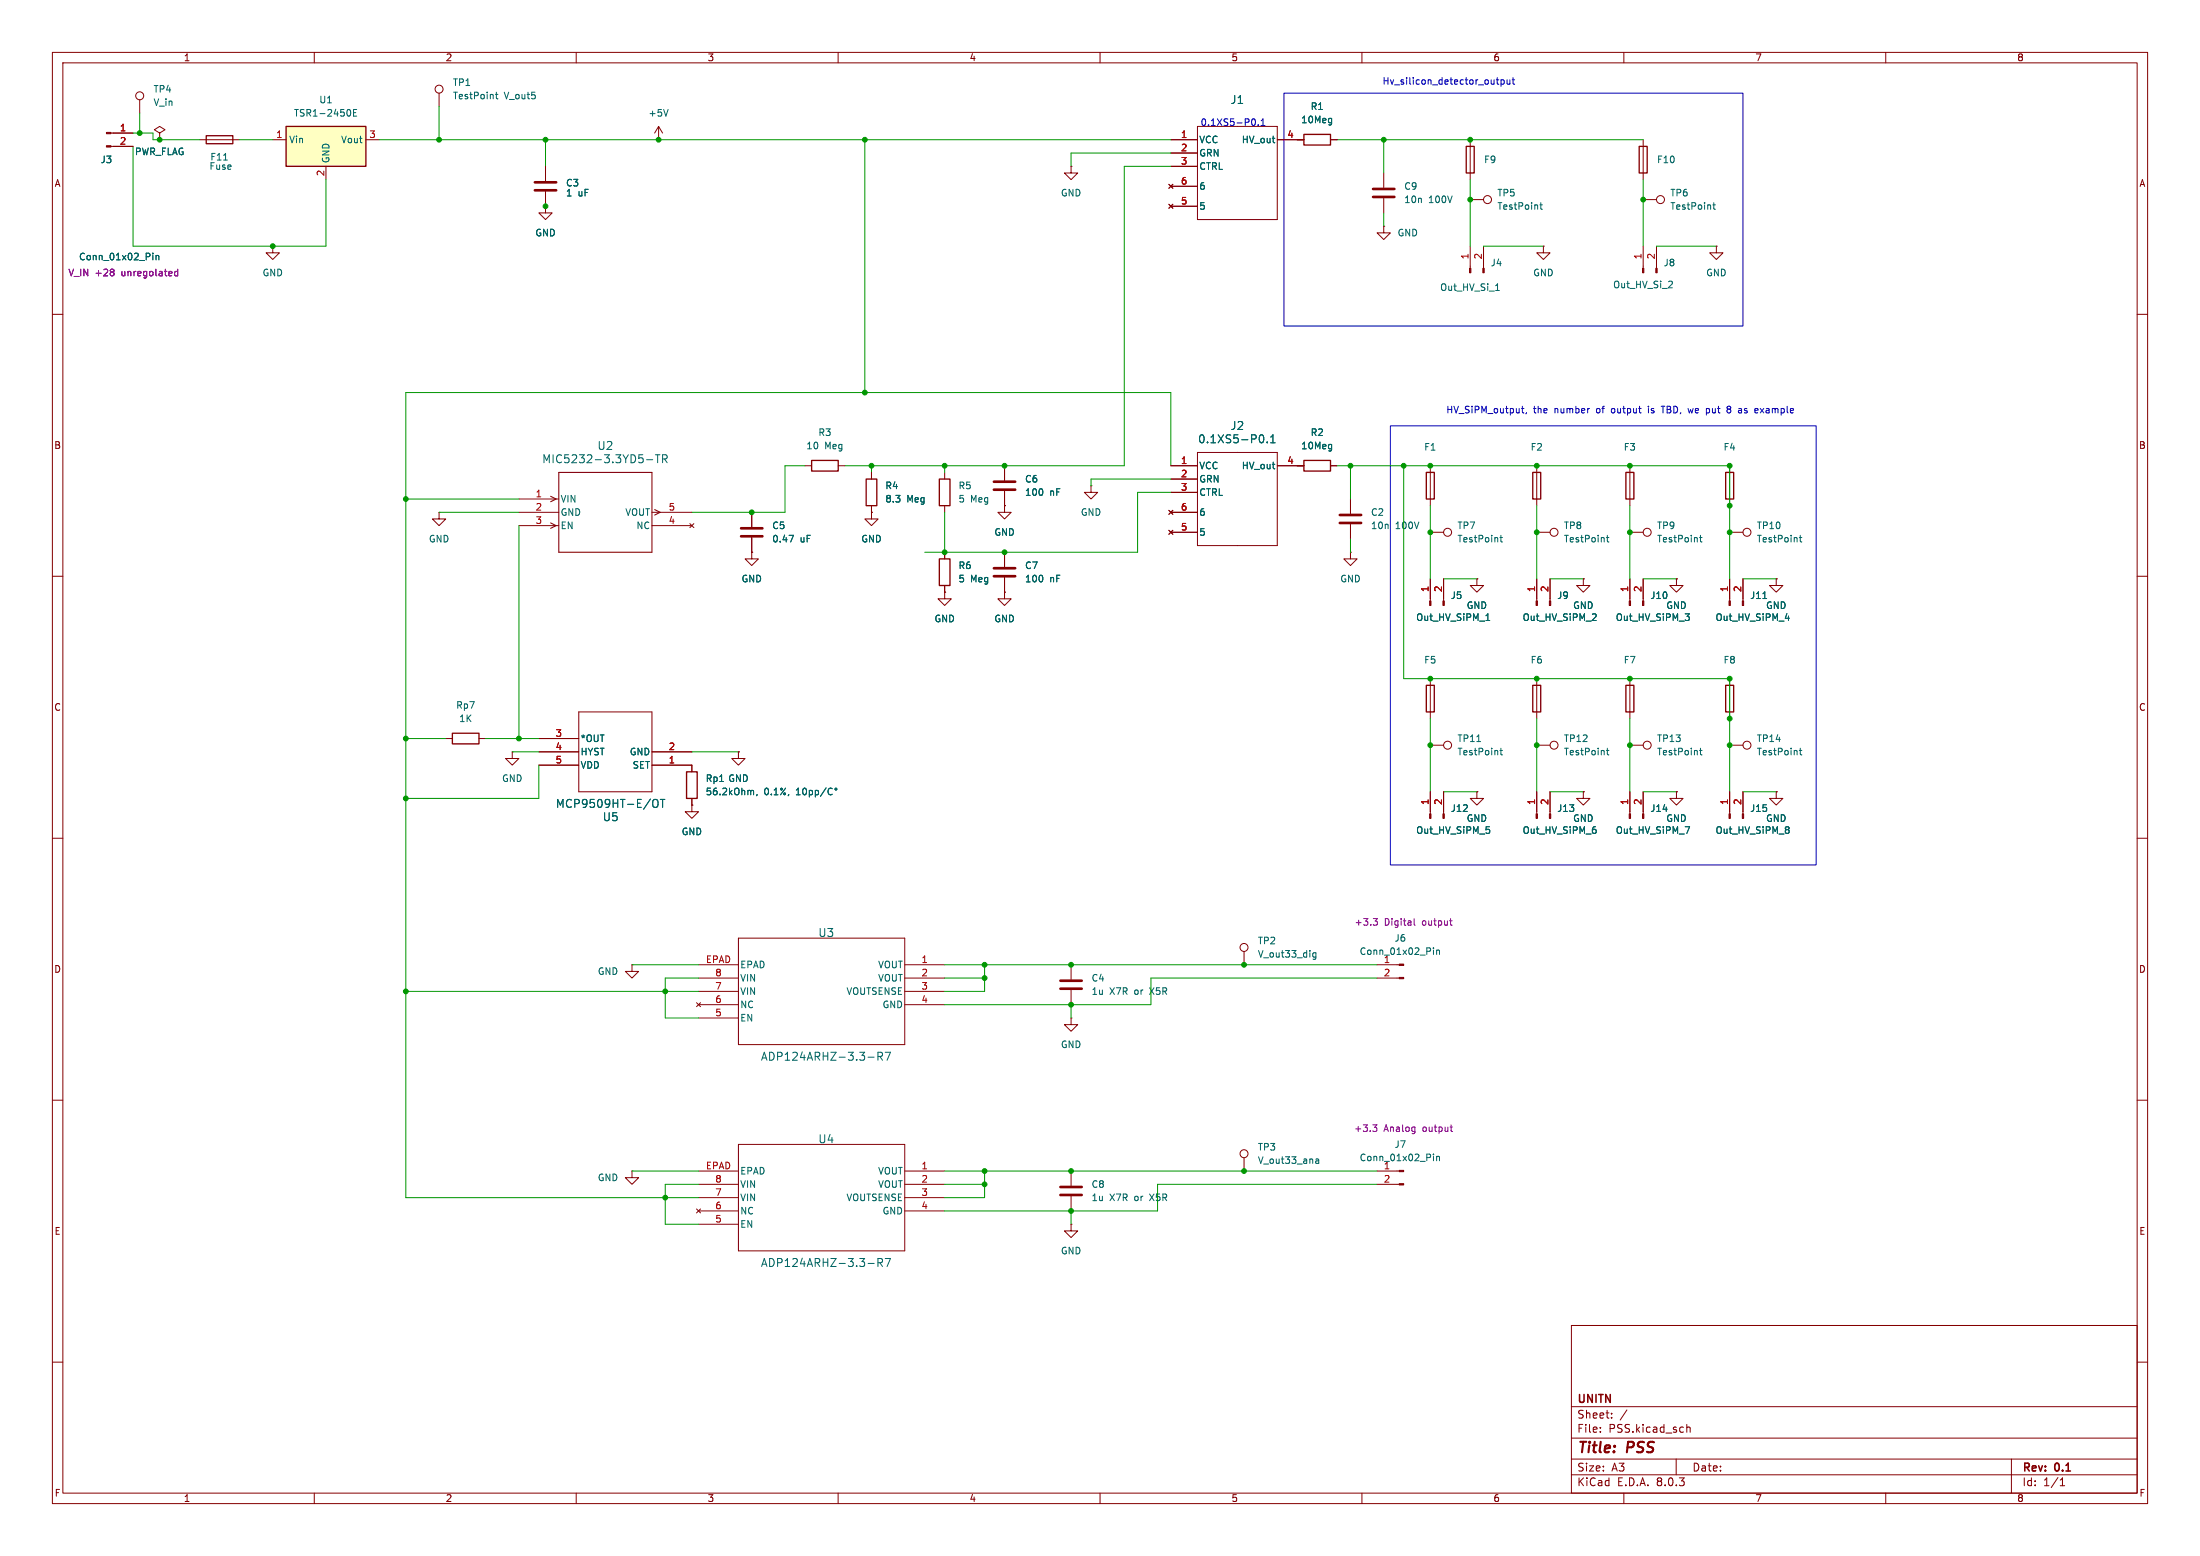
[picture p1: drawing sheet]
<svg xmlns="http://www.w3.org/2000/svg" width="420mm" height="297mm" viewBox="0 0 420 297" stroke-linecap="round" stroke-linejoin="round" font-family="sans-serif">
<g fill="none" stroke="#840000" stroke-width=".19">
<path d="M10 10h400v277h-400zM12 12h396v273h-396zM26.7 19.1v2.5M60 10v2M110 10v2M160 10v2M210 10v2M260 10v2M310 10v2M360 10v2M21.2 27.9h4.2M21.2 25.4h4.2"/>
<path d="M30.5 25.4l1-.6-1-.7-1 .7 1 .6v1.3M30.5 26.7h.1M38.1 26.7h7.6M104.1 39.4v1.2h1.3l-1.3 1.3-1.2-1.3h1.2M104.1 39.4h.1M104.1 31.8v2.7M104.1 36.6v2.8M125.7 26.7h.1M125.7 24.1l-.7 1.3M125.7 24.1v2.6M125.7 24.1l.8 1.3M204.5 31.8v1.2h1.2l-1.2 1.3-1.3-1.3h1.3"/>
<path d="M204.5 31.8h.1M223.1 39l.8 .8M223.1 35.2l.8 .7M223.5 26.7h5.1M223.5 29.2h5.1M223.5 31.8h5.1M223.5 39.4h5.1M223.5 35.6h5.1M223.9 39l-.8 .8M223.9 35.2l-.8 .7M228.6 24.1h15.2v17.8h-15.2zM243.8 26.7h5.1"/>
<path d="M254 26.7h1.3M264.2 33v2.8M264.2 37.8v2.8M280.7 38.1h2.5M313.7 26.7v7.6M313.7 38.1h2.5M10 60h2M52.1 47v1.3h1.2l-1.2 1.2-1.3-1.2h1.3M52.1 47h.1M264.2 43.2v1.3h1.2l-1.2 1.2-1.3-1.2h1.3M264.2 43.2h.1M280.7 47v4.2"/>
<path d="M283.2 47v4.2M294.6 47v1.3h1.3l-1.3 1.2-1.2-1.2h1.2M294.6 47h.1M313.7 47v4.2M316.2 47v4.2M327.7 47v1.3h1.2l-1.2 1.2-1.3-1.2h1.3M327.7 47h.1M408 60h2M83.8 97.8v1.3h1.3l-1.3 1.2-1.3-1.2h1.3M83.8 97.8h.1M99.1 95.3h7.6M99.1 97.8h7.6"/>
<path d="M124.5 97.8h7.6M131.7 99.9l.8 .8M132.5 99.9l-.8 .8M143.5 97.8v2.8M153.7 88.9h1.2M160 88.9h1.3M166.4 97.8v1.3h1.2l-1.2 1.2-1.3-1.2h1.3M166.4 97.8h.1M166.4 90.2v1.2M166.4 96.5v1.3M180.3 90.2v1.2M180.3 96.5v1.3"/>
<path d="M273 88.9v7.6M293.4 88.9v7.6M311.1 88.9v7.6M330.2 88.9v7.6M10 110h2M99.1 100.3h7.6M124.5 100.3h7.6M143.5 105.4v1.3h1.3l-1.3 1.3-1.3-1.3h1.3M143.5 105.4h.1M143.5 102.6v2.8M180.3 113v1.3h1.3l-1.3 1.3-1.2-1.3h1.2M180.3 113h.1"/>
<path d="M180.3 105.4v1.3M180.3 111.8v1.2M257.8 105.4v1.3h1.3l-1.3 1.3-1.3-1.3h1.3M257.8 105.4h.1M273 110.5v4.2M273 101.6h2.6M275.6 110.5v4.2M281.9 110.5v1.3h1.3l-1.3 1.2-1.2-1.2h1.2M281.9 110.5h.1M293.4 110.5v4.2M293.4 101.6h2.5M295.9 110.5v4.2"/>
<path d="M302.3 110.5v1.3h1.2l-1.2 1.2-1.3-1.2h1.3M302.3 110.5h.1M311.1 110.5v4.2M311.1 101.6h2.6M313.7 110.5v4.2M320 110.5v1.3h1.3l-1.3 1.2-1.2-1.2h1.2M320 110.5h.1M330.2 110.5v4.2M330.2 101.6h2.5M332.7 110.5v4.2M339.1 110.5v1.3h1.3l-1.3 1.2-1.3-1.2h1.3M339.1 110.5h.1"/>
<path d="M408 110h2M110.5 135.9h14v15.2h-14zM273 129.5v7.7M293.4 129.5v7.7M311.1 129.5v7.7M330.2 129.5v7.7M10 160h2M85.1 141h1.3M91.4 141h1.3M102.9 141h7.6M102.9 146.1h7.6M102.9 143.5h7.6"/>
<path d="M124.5 146.1h7.6v1.2M124.5 143.5h7.6M132.1 153.7v1.2h1.2l-1.2 1.3-1.3-1.3h1.3M132.1 153.7h.1M132.1 152.4v1.3M141 143.5v1.3h1.2l-1.2 1.3-1.3-1.3h1.3M141 143.5h.1M273 142.2h2.6M273 151.1v4.2M275.6 151.1v4.2M281.9 151.1v1.3h1.3l-1.3 1.3-1.2-1.3h1.2M281.9 151.1h.1"/>
<path d="M293.4 142.2h2.5M293.4 151.1v4.2M295.9 151.1v4.2M302.3 151.1v1.3h1.2l-1.2 1.3-1.3-1.3h1.3M302.3 151.1h.1M311.1 142.2h2.6M311.1 151.1v4.2M313.7 151.1v4.2M320 151.1v1.3h1.3l-1.3 1.3-1.2-1.3h1.2M320 151.1h.1M330.2 142.2h2.5M330.2 151.1v4.2"/>
<path d="M332.7 151.1v4.2M339.1 151.1v1.3h1.3l-1.3 1.3-1.3-1.3h1.3M339.1 151.1h.1M408 160h2M141 179.1h31.7v20.3h-31.7zM133 191.4l.7 .8M133.3 184.2h7.7M133.3 186.7h7.7M133.3 189.2h7.7M133.3 191.8h7.7M133.3 194.3h7.7M133.7 191.4l-.7 .8"/>
<path d="M172.7 184.2h7.6M172.7 186.7h7.6M172.7 189.2h7.6M172.7 191.8h7.6M204.5 194.3v1.3h1.2l-1.2 1.3-1.3-1.3h1.3M204.5 194.3h.1M204.5 184.2v2.7M204.5 189v2.8M237.5 181.6v2.6M10 210h2M408 210h2M120.6 223.5v1.3h1.3l-1.3 1.3-1.2-1.3h1.2"/>
<path d="M120.6 223.5h.1M204.5 223.5v2.8M204.5 228.3v2.8M237.5 221v2.5M10 260h2M300 253h108v32h-108zM408 260h2M300 278.5h108M300 274.5h108M300 268.5h108M305.5 273.2v.2M305.5 272.5v.1"/>
<path d="M307.7 270.5v.2M307.7 269.8v.1M310.6 269.1l-1.3 1.9M320 278.5v3M322 271.9v1.5M322 272.5l.2-.1 .4 .1 .1 .9M384 278.5v6.5M60 285v2M110 285v2M160 285v2M210 285v2M260 285v2"/>
<path d="M300 281.5h108M310 285v2M360 285v2M393.3 283.6h.9M393.3 282.5l.4-.4v1.5"/>
<circle cx="26.7" cy="18.3" r=".76"/>
<circle cx="284" cy="38.1" r=".76"/>
<circle cx="317" cy="38.1" r=".76"/>
<circle cx="276.4" cy="101.6" r=".76"/>
<circle cx="296.7" cy="101.6" r=".76"/>
<circle cx="314.5" cy="101.6" r=".76"/>
<circle cx="333.5" cy="101.6" r=".76"/>
<circle cx="276.4" cy="142.2" r=".76"/>
<circle cx="296.7" cy="142.2" r=".76"/>
<circle cx="314.5" cy="142.2" r=".76"/>
<circle cx="333.5" cy="142.2" r=".76"/>
<circle cx="237.5" cy="180.8" r=".76"/>
<circle cx="237.5" cy="220.2" r=".76"/>
</g>
<g fill="none" stroke="#006464" stroke-width=".19">
<path d="M42.7 30.6h.7M127.5 20.9l-.4 1.3M294 39.1h.4M294.1 38.7v1.1l.3 .1M327 39.1h.5M327.2 38.7v1.1l.3 .1M29.2 48.3v.2M29.2 48.8v.8M29.8 48.8v.8M29.8 48.9l.2-.1h.3v.8M285.5 55.4h.7M319.1 53.7l.2 .2-.1 .3-.7 .7h.8"/>
<path d="M123.4 87.7h1.2M125.1 86.8h.9M125.5 86.8v1.5M126.5 87.6l.7-.1 .2-.2-.1-.4-.2-.1h-.6v1.5M126.9 87.6l.5 .7M150.6 102.2h.9l-.6 1.2M283.7 118.4h.7M283.9 117.3l.1-.1v1.2M286.3 102.6h.5M286.5 102.2v1.1l.3 .1M304.5 117.2l.2 .2v.3l-.8 .7h.8M306.7 102.6h.4"/>
<path d="M306.8 102.2v1.1l.3 .1M321.7 117.2h.8l-.4 .4M322.4 117.7l.1 .2-.1 .5M324.4 102.6h.5M324.6 102.2v1.1l.3 .1M336.5 114.2h.8M340.8 118h.8M343.5 102.6h.5M343.7 102.2v1.1l.3 .1M124.6 153.1a.51 .51 0 0 1 .5-.5 .51 .51 0 0 1 .5 .5v.5a.51 .51 0 0 1-.5 .5 .51 .51 0 0 1-.5-.5M126.1 152.6h.8M126.5 152.6v1.5"/>
<path d="M143.7 150.9l.2 .1v.7M144.5 151.6l-.1 .3M152 151.7h.8M152 150.8l.4-.4v1.3M153.4 150.6l.1-.2a.68 .68 0 0 1 .5 .7 .68 .68 0 0 1-.5 .6l-.3-.5zM154.5 150.9h.4l.2 .2-.1 .5h-.5M154.5 150.9v1.2M155.7 150.9h.3l.3 .2-.2 .5h-.4M155.7 150.9v1.2M157.7 150.4l-1.1 1.6M158.9 150.6a.6 .6 0 0 0-.9 .4 .6 .6 0 0 0 .6 .7l.3-.1M281.9 141.5h.8"/>
<path d="M283.7 157.8h.6M284.3 158.3l.1 .2-.1 .5M286.3 143.2h.5M286.5 142.8v1.1l.3 .2M304.6 158.3l.1 .2-.1 .5M306.7 143.2h.4M306.8 142.8v1.1l.3 .2M321.7 157.8h.9l-.6 1.3M324.4 143.2h.5M324.6 142.8v1.1l.3 .2M341.4 157.9l.1 .1-.1 .3M341.4 158.4l.1 .2-.1 .4"/>
<path d="M343.5 143.2h.5M343.7 142.8v1.1l.3 .2M251.2 181.9v1l-.2 .2h-.3M251.2 181.9h-.4l-.2 .2 .1 .5h.5M165.7 201.8h1.2M167.6 201.6h.7l.2-.2-.1-.4-.2-.2h-.6v1.6M168 201.6l.5 .8M169 200.8h1l-.7 1.6M251.2 221.3h.5l.1 .8M251.8 221.5l-.5 .1-.2 .2 .2 .3 .5-.1"/>
<circle cx="159.6" cy="150.6" r=".18"/>
</g>
<g fill="#840000" stroke="#840000" stroke-width=".19">
<path d="M332.6 155.3h.3v.9h-.3z"/>
<path d="M330.1 155.3h.2v.9h-.2z"/>
<path d="M313.6 155.3h.2v.9h-.2z"/>
<path d="M311 155.3h.3v.9h-.3z"/>
<path d="M275.5 155.3h.2v.9h-.2z"/>
<path d="M272.9 155.3h.3v.9h-.3z"/>
<path d="M295.8 155.3h.2v.9h-.2z"/>
<path d="M293.2 155.3h.3v.9h-.3z"/>
<path d="M332.6 114.7h.3v.9h-.3z"/>
<path d="M330.1 114.7h.2v.9h-.2z"/>
<path d="M313.6 114.7h.2v.9h-.2z"/>
<path d="M311 114.7h.3v.9h-.3z"/>
<path d="M20.3 27.8h.9v.3h-.9z"/>
<path d="M20.3 25.3h.9v.2h-.9z"/>
<path d="M283.1 51.2h.2v.9h-.2z"/>
<path d="M280.5 51.2h.3v.9h-.3z"/>
<path d="M316.1 51.2h.3v.9h-.3z"/>
<path d="M313.6 51.2h.2v.9h-.2z"/>
<path d="M275.5 114.7h.2v.9h-.2z"/>
<path d="M272.9 114.7h.3v.9h-.3z"/>
<path d="M295.8 114.7h.2v.9h-.2z"/>
<path d="M293.2 114.7h.3v.9h-.3z"/>
</g>
<g fill="none" stroke="#840000" stroke-width=".25">
<path d="M39.4 25.9h5v1.5h-5zM248.9 25.7h5.1v2h-5.1zM312.9 27.9h1.6v5.1h-1.6zM154.9 87.9h5.1v2h-5.1zM165.4 91.4h2v5.1h-2zM179.3 91.4h2.1v5.1h-2.1zM272.3 90.2h1.5v5.1h-1.5zM292.6 90.2h1.5v5.1h-1.5zM310.4 90.2h1.5v5.1h-1.5zM329.4 90.2h1.6v5.1h-1.6zM179.3 106.7h2.1v5.1h-2.1zM86.4 140h5v2h-5z"/>
<path d="M272.3 130.8h1.5v5.1h-1.5zM292.6 130.8h1.5v5.1h-1.5zM310.4 130.8h1.5v5.1h-1.5zM329.4 130.8h1.6v5.1h-1.6zM131.1 147.3h2v5.1h-2z"/>
</g>
<path d="M21.7 51.4l.1 .2-.1 .3M21.7 52l.1 .2-.1 .4M33.9 51.4v1.2M33.9 51.9l-.3-.1-.3 .2 .1 .6h.5" fill="none" stroke="#840084" stroke-width=".19"/>
<path d="M102.1 36.3h4.1M102.1 34.8h4.1M262.1 37.6h4.1M262.1 36.1h4.1M141.5 102.4h4M141.5 100.8h4M202.4 188.7h4.1M202.4 187.2h4.1M202.4 228.1h4.1M202.4 226.6h4.1" fill="none" stroke="#840000" stroke-width=".51"/>
<path d="M105.1 99.8l1.1 .5-1.1 .6M105.1 94.7l1.1 .6-1.1 .5M106.7 90.2h17.8v15.2h-17.8zM125 97.3l1 .5-1 .5" fill="none" stroke="#840000" stroke-width=".2"/>
<path d="M54.6 24.1h15.2v7.7h-15.2z" fill="#ffffc2"/>
<path d="M54.6 24.1h15.2v7.7h-15.2zM279.9 27.9h1.5v5.1h-1.5zM248.9 87.9h5.1v2h-5.1z" fill="none" stroke="#840000" stroke-width=".25"/>
<g fill="none" stroke="#840000" stroke-width=".19">
<path d="M83.8 17.8v2.5M21.6 25.4h3.8M21.6 27.9h3.8M30.5 26.7h.1M52.1 26.7h2.5M62.2 31.8v2.5M69.8 26.7h2.6M104.1 39.4h.1M104.1 31.8v2.7M104.1 36.6v2.8M223.1 39l.8 .8M223.1 35.2l.8 .7"/>
<path d="M223.5 26.7h5.1M223.5 29.2h5.1M223.5 31.8h5.1M223.5 39.4h5.1M223.5 35.6h5.1M223.9 39l-.8 .8M223.9 35.2l-.8 .7M243.8 26.7h5.1M254 26.7h1.3M280.7 26.7v7.6M143.5 97.8v2.8M166.4 97.8h.1"/>
<path d="M166.4 90.2v1.2M166.4 96.5v1.3M191.8 96.5v1.3h1.2l-1.2 1.3-1.3-1.3h1.3M191.8 96.5h.1M191.8 88.9v2.8M191.8 93.7v2.8M208.3 92.7v1.3h1.2l-1.2 1.3-1.3-1.3h1.3M208.3 92.7h.1M223.1 97.4l.8 .8M223.5 88.9h5.1M223.5 91.4h5.1M223.5 94h5.1"/>
<path d="M223.5 97.8h5.1M223.9 97.4l-.8 .8M228.6 86.4h15.2v17.7h-15.2zM243.8 88.9h5.1M254 88.9h1.3M257.8 95.3v2.7M143.5 105.4h.1M143.5 102.6v2.8M180.3 113h.1M180.3 105.4v1.3M180.3 111.8v1.2M191.8 113v1.3h1.2l-1.2 1.3-1.3-1.3h1.3"/>
<path d="M191.8 113h.1M191.8 105.4v2.8M191.8 110.2v2.8M223.1 101.2l.8 .8M223.5 101.6h5.1M223.9 101.2l-.8 .8M257.8 100.1v2.8M273 110.5v3.8M275.6 110.5v3.8M281.9 110.5h.1M293.4 110.5v3.8M295.9 110.5v3.8"/>
<path d="M302.3 110.5h.1M311.1 110.5v3.8M313.7 110.5v3.8M320 110.5h.1M330.2 110.5v3.8M332.7 110.5v3.8M339.1 110.5h.1M97.8 143.5v1.3h1.3l-1.3 1.3-1.3-1.3h1.3M97.8 143.5h.1M102.9 146.1h7.6M102.9 143.5h7.6M102.9 141h7.6"/>
<path d="M124.5 146.1h7.6v1.2M124.5 143.5h7.6M132.1 153.7h.1M132.1 152.4v1.3M141 143.5h.1M273 151.1v3.8M275.6 151.1v3.8M281.9 151.1h.1M293.4 151.1v3.8M295.9 151.1v3.8M302.3 151.1h.1M311.1 151.1v3.8"/>
<path d="M313.7 151.1v3.8M320 151.1h.1M330.2 151.1v3.8M332.7 151.1v3.8M339.1 151.1h.1M120.6 184.2v1.2h1.3l-1.3 1.3-1.2-1.3h1.2M120.6 184.2h.1M262.9 186.7h4.2M262.9 184.2h4.2M141 218.4h31.7v20.4h-31.7zM133 230.8l.7 .7M133.3 223.5h7.7"/>
<path d="M133.3 226.1h7.7M133.3 228.6h7.7M133.3 231.1h7.7M133.3 233.7h7.7M133.7 230.8l-.7 .7M172.7 223.5h7.6M172.7 226.1h7.6M172.7 228.6h7.6M172.7 231.1h7.6M204.5 233.7v1.2h1.2l-1.2 1.3-1.3-1.3h1.3M204.5 233.7h.1M262.9 223.5h4.2"/>
<path d="M262.9 226.1h4.2"/>
<circle cx="83.8" cy="17" r=".76"/>
</g>
<g fill="none" stroke="#006464" stroke-width=".19">
<path d="M94.6 18h.5M94.8 17.6v1.1l.3 .2M66.6 20.9a.8 .8 0 0 1 0 1.3M67.5 21.5h.4M68.1 20.9h-.6v1.3h.6M29.2 48.3v.2M29.2 48.8v.8M29.8 48.8v.8M29.8 48.9l.2-.1h.3v.8M240.9 83a.95 .95 0 0 1 0 1.5M241.9 84.4v.1M242.6 84.5h.8"/>
<path d="M242.6 83.4l.4-.4v1.5M150.6 102.2h.9l-.6 1.2M283.7 118.4h.7M283.9 117.3l.1-.1v1.2M304.5 117.2l.2 .2v.3l-.8 .7h.8M321.7 117.2h.8l-.4 .4M322.4 117.7l.1 .2-.1 .5M336.5 114.2h.8M340.8 118h.8M124.6 153.1a.51 .51 0 0 1 .5-.5 .51 .51 0 0 1 .5 .5v.5a.51 .51 0 0 1-.5 .5 .51 .51 0 0 1-.5-.5M126.1 152.6h.8M126.5 152.6v1.5"/>
<path d="M143.7 150.9l.2 .1v.7M144.5 151.6l-.1 .3M152 151.7h.8M152 150.8l.4-.4v1.3M153.4 150.6l.1-.2a.68 .68 0 0 1 .5 .7 .68 .68 0 0 1-.5 .6l-.3-.5zM154.5 150.9h.4l.2 .2-.1 .5h-.5M154.5 150.9v1.2M155.7 150.9h.3l.3 .2-.2 .5h-.4M155.7 150.9v1.2M157.7 150.4l-1.1 1.6M158.9 150.6a.6 .6 0 0 0-.9 .4 .6 .6 0 0 0 .6 .7l.3-.1M283.7 157.8h.6"/>
<path d="M284.3 158.3l.1 .2-.1 .5M304.6 158.3l.1 .2-.1 .5M321.7 157.8h.9l-.6 1.3M341.4 157.9l.1 .1-.1 .3M341.4 158.4l.1 .2-.1 .4M273.7 180.9v.1M273.7 181.3v.9M274.3 181.3v.9M274.3 181.5l.1-.2 .3 .1 .1 .8M273.7 220.3v.1M273.7 220.7v.9M274.3 220.7v.9"/>
<path d="M274.3 220.8l.1-.1 .3 .1 .1 .8M165.7 241.2h1.2M167.6 241l.7-.1 .2-.2-.1-.3-.2-.2h-.6v1.5M168 241l.5 .7M169 240.2h1l-.7 1.5"/>
<circle cx="159.6" cy="150.6" r=".18"/>
</g>
<path d="M189.7 93.5h4.1M189.7 91.9h4.1M255.8 99.8h4M255.8 98.3h4M189.7 110h4.1M189.7 108.5h4.1" fill="none" stroke="#840000" stroke-width=".51"/>
<g fill="#840000" stroke="#840000" stroke-width=".19">
<path d="M267.1 225.9h.9v.3h-.9z"/>
<path d="M267.1 223.4h.9v.2h-.9z"/>
<path d="M267.1 186.6h.9v.2h-.9z"/>
<path d="M267.1 184h.9v.3h-.9z"/>
</g>
<path d="M21.7 51.4l.1 .2-.1 .3M21.7 52l.1 .2-.1 .4M33.9 51.4v1.2M33.9 51.9l-.3-.1-.3 .2 .1 .6h.5M262.2 175.3h.8l-.5 .5 .4 .1 .1 .5-.3 .2h-.4M270 175.3v1.1l.1 .2M276.7 175.8h.5M277 176.5l.2 .1M262.1 214.7h.8l-.5 .5 .4 .1 .1 .4-.3 .3h-.3M276.8 215.1h.5M277.1 215.9l.2 .1" fill="none" stroke="#840084" stroke-width=".19"/>
<g fill="none" stroke="#0000c2" stroke-width=".19">
<path d="M245.1 17.8h87.6v44.4h-87.6zM285.6 15.2h.5M285.8 14.8v1.1l.3 .2M286.6 15.3l.3-.1 .3 .3-.2 .5h-.4M286.6 15.2v1.3M287.7 15.2l.1 .8 .3 .1 .1-.1M288.2 15.2v.9M288.7 15.2h.5M288.9 14.8v1.1l.3 .2M239.4 22.7a.79 .79 0 0 1 0 1.3M240.2 23.8v.2M240.7 24h.8"/>
<path d="M240.7 23l.4-.3v1.3M290.4 78h.5M290.6 77.5v1.1l.3 .2M291.4 78.8l-.1 .2M314.7 77.5v.2M314.7 78v.8M317.1 77.5h.7M317.5 77.5v1.3M322.5 78.8l.2-.6 .3 .6M326.1 78l.3 .2v.4l-.3 .2M329.9 77.5l.4 .1 .1 .2-.2 .3M329.9 78.1h.3"/>
<path d="M330.2 78.1l.2 .2v.3l-.1 .2h-.4M336 78l.7 .8M336.7 78l-.7 .8M265.4 81.3h81.3v83.8h-81.3z"/>
</g>
<g fill="none" stroke="#009600" stroke-width=".19">
<path d="M25.4 25.4h3.8v1.3h8.9M25.4 27.9v19.1h36.8v-12.7M26.7 21.6v3.8M45.7 26.7h6.4M72.4 26.7h151.1M83.8 20.3v6.4M104.1 26.7v5.1M104.1 38.1v1.3M165.1 26.7v48.2M223.5 31.8h-8.9v57.1h-53.3M223.5 29.2h-19v2.6M247.6 26.7h1.3"/>
<path d="M255.3 26.7h58.4M264.2 26.7v6.3M280.7 34.3v12.7M313.7 34.3v12.7M264.2 40.6v2.6M283.2 47h11.4M316.2 47h11.5M77.5 95.3h21.6M83.8 97.8h15.3M153.7 88.9h-3.8v8.9h-17.8M166.4 88.9v1.3M180.3 88.9v1.3"/>
<path d="M180.3 97.8v7.6M223.5 88.9v-14h-146v153.7h55.8M223.5 94h-6.3v11.4h-40.7M223.5 91.4h-15.2v1.3M247.6 88.9h1.3M255.3 88.9h74.9v21.6M257.8 88.9v6.4M268 88.9v40.6h62.2v21.6M273 96.5v14M293.4 96.5v14M311.1 96.5v14M99.1 100.3v40.7"/>
<path d="M257.8 102.9v2.5M275.6 110.5h6.3M295.9 110.5h6.4M313.7 110.5h6.3M332.7 110.5h6.4M273 137.2v13.9M293.4 137.2v13.9M311.1 137.2v13.9M77.5 141h7.6M92.7 141h10.2M97.8 143.5h5.1M102.9 146.1v6.3h-25.4"/>
<path d="M132.1 143.5h8.9M275.6 151.1h6.3M295.9 151.1h6.4M313.7 151.1h6.3M332.7 151.1h6.4M77.5 189.2h55.8M120.6 184.2h12.7M133.3 186.7h-6.3v7.6h6.3M180.3 186.7h7.7M180.3 184.2h82.6M188 184.2v5h-7.7M204.5 191.8v2.5"/>
<path d="M262.9 186.7h-43.2v5.1h-39.4M120.6 223.5h12.7M133.3 226.1h-6.3v7.6h6.3M180.3 223.5h82.6M180.3 226.1h7.7M188 223.5v5.1h-7.7M204.5 231.1v2.6M262.9 226.1h-41.9v5h-40.7"/>
</g>
<g fill="#009600" stroke="#009600" stroke-width=".19">
<circle cx="273" cy="129.5" r=".46"/>
<circle cx="293.4" cy="142.2" r=".46"/>
<circle cx="293.4" cy="129.5" r=".46"/>
<circle cx="293.4" cy="101.6" r=".46"/>
<circle cx="293.4" cy="88.9" r=".46"/>
<circle cx="273" cy="142.2" r=".46"/>
<circle cx="273" cy="88.9" r=".46"/>
<circle cx="273" cy="101.6" r=".46"/>
<circle cx="188" cy="186.7" r=".46"/>
<circle cx="188" cy="226.1" r=".46"/>
<circle cx="188" cy="223.5" r=".46"/>
<circle cx="237.5" cy="223.5" r=".46"/>
<circle cx="204.5" cy="223.5" r=".46"/>
<circle cx="264.2" cy="26.7" r=".46"/>
<circle cx="280.7" cy="26.7" r=".46"/>
<circle cx="313.7" cy="38.1" r=".46"/>
<circle cx="280.7" cy="38.1" r=".46"/>
<circle cx="257.8" cy="88.9" r=".46"/>
<circle cx="311.1" cy="142.2" r=".46"/>
<circle cx="330.2" cy="142.2" r=".46"/>
<circle cx="330.2" cy="137.2" r=".46"/>
<circle cx="311.1" cy="101.6" r=".46"/>
<circle cx="268" cy="88.9" r=".46"/>
<circle cx="311.1" cy="129.5" r=".46"/>
<circle cx="330.2" cy="129.5" r=".46"/>
<circle cx="330.2" cy="101.6" r=".46"/>
<circle cx="330.2" cy="96.5" r=".46"/>
<circle cx="311.1" cy="88.9" r=".46"/>
<circle cx="330.2" cy="88.9" r=".46"/>
<circle cx="204.5" cy="184.2" r=".46"/>
<circle cx="204.5" cy="191.8" r=".46"/>
<circle cx="237.5" cy="184.2" r=".46"/>
<circle cx="191.8" cy="105.4" r=".46"/>
<circle cx="191.8" cy="88.9" r=".46"/>
<circle cx="180.3" cy="105.4" r=".46"/>
<circle cx="77.5" cy="141" r=".46"/>
<circle cx="99.1" cy="141" r=".46"/>
<circle cx="165.1" cy="26.7" r=".46"/>
<circle cx="166.4" cy="88.9" r=".46"/>
<circle cx="165.1" cy="74.9" r=".46"/>
<circle cx="180.3" cy="88.9" r=".46"/>
<circle cx="77.5" cy="95.3" r=".46"/>
<circle cx="143.5" cy="97.8" r=".46"/>
<circle cx="125.7" cy="26.7" r=".46"/>
<circle cx="104.1" cy="26.7" r=".46"/>
<circle cx="30.5" cy="26.7" r=".46"/>
<circle cx="26.7" cy="25.4" r=".46"/>
<circle cx="52.1" cy="47" r=".46"/>
<circle cx="104.1" cy="39.4" r=".46"/>
<circle cx="83.8" cy="26.7" r=".46"/>
<circle cx="188" cy="184.2" r=".46"/>
<circle cx="127" cy="228.6" r=".46"/>
<circle cx="204.5" cy="231.1" r=".46"/>
<circle cx="127" cy="189.2" r=".46"/>
<circle cx="77.5" cy="152.4" r=".46"/>
<circle cx="77.5" cy="189.2" r=".46"/>
</g>
<g font-size="2.8" fill="#840000">
<text x="301" y="277.9">Title:</text>
<text x="310.6" y="277.9">PSS</text>
</g>
<g font-size="2.1" fill="#006464">
<text x="234.8" y="20">J1</text>
<text x="234.8" y="82.3">J2</text>
<text x="103.4" y="88.6">MIC5232-3.3YD5-TR</text>
<text x="114" y="86.1">U2</text>
<text x="228.6" y="84.8">0.1XS5-P0.1</text>
<text x="106" y="154.4">MCP9509HT-E/OT</text>
<text x="115" y="156.9">U5</text>
<text x="156.1" y="179">U3</text>
<text x="145.2" y="202.7">ADP124ARHZ-3.3-R7</text>
<text x="156.1" y="218.4">U4</text>
<text x="145.2" y="242">ADP124ARHZ-3.3-R7</text>
</g>
<g font-size="2.1" fill="#840000">
<text x="301" y="268.2">UNITN</text>
<text x="301" y="273.7">File:</text>
<text x="301" y="271">Sheet:</text>
<text x="307.1" y="273.7">PSS.kicad_sch</text>
<text x="301" y="281.1">Size:</text>
<text x="307.6" y="281.1">A3</text>
<text x="323" y="281.1">Date:</text>
<text x="386" y="281.3">Rev:</text>
<text x="392.4" y="281.3">0.1</text>
<text x="301" y="283.9">KiCad</text>
<text x="308.7" y="283.9">E.D.A.</text>
<text x="316.3" y="283.9">8.0.3</text>
<text x="386" y="283.9">Id:</text>
<text x="390.1" y="283.9">1/1</text>
</g>
<g font-size="1.8" fill="#840000">
<text x="35" y="11.9">1</text>
<text x="85" y="11.9">2</text>
<text x="135" y="11.9">3</text>
<text x="185" y="11.9">4</text>
<text x="235" y="11.9">5</text>
<text x="285" y="11.9">6</text>
<text x="335" y="11.9">7</text>
<text x="385" y="11.9">8</text>
<text x="10.3" y="35.9">A</text>
<text x="408.3" y="35.9">A</text>
<text x="10.3" y="85.9">B</text>
<text x="408.2" y="85.9">B</text>
<text x="10.3" y="135.9">C</text>
<text x="408.2" y="135.9">C</text>
<text x="10.3" y="185.9">D</text>
<text x="408.2" y="185.9">D</text>
<text x="10.3" y="235.9">E</text>
<text x="408.3" y="235.9">E</text>
<text x="10.3" y="285.9">F</text>
<text x="35" y="286.9">1</text>
<text x="85" y="286.9">2</text>
<text x="135" y="286.9">3</text>
<text x="185" y="286.9">4</text>
<text x="235" y="286.9">5</text>
<text x="285" y="286.9">6</text>
<text x="335" y="286.9">7</text>
<text x="385" y="286.9">8</text>
<text x="408.3" y="285.9">F</text>
</g>
<g font-size="1.8" fill="#006464">
<text x="29.2" y="17.9">TP4</text>
<text x="86.4" y="16.6">TP1</text>
<text x="29.2" y="20.4">V_in</text>
<text x="56" y="22.5">TSR1-2450E</text>
<text x="60.9" y="19.9">U1</text>
<text x="86.4" y="19.2">TestPoint</text>
<text x="96.2" y="19.2">V_out5</text>
<text x="123.7" y="22.5">+5V</text>
<text x="248.3" y="23.7">10Meg</text>
<text x="250.1" y="21.2">R1</text>
<text x="25.7" y="29.8">PWR_FLAG</text>
<text x="55.1" y="27.5">Vin</text>
<text x="65" y="27.5">Vout</text>
<text x="228.9" y="27.5">VCC</text>
<text x="237" y="27.5">HV_out</text>
<text x="19.1" y="31.3">J3</text>
<text x="39.9" y="32.6">Fuse</text>
<text x="40.1" y="30.8">F11</text>
<text x="63.1" y="31.2" transform="rotate(-90 63.1 31.2)">GND</text>
<text x="108" y="35.8">C3</text>
<text x="228.9" y="30.1">GRN</text>
<text x="228.9" y="32.6">CTRL</text>
<text x="283.2" y="31.3">F9</text>
<text x="316.2" y="31.3">F10</text>
<text x="108" y="37.7">1</text>
<text x="110.3" y="37.7">uF</text>
<text x="202.4" y="37.7">GND</text>
<text x="228.9" y="40.2">5</text>
<text x="228.9" y="36.4">6</text>
<text x="268" y="36.4">C9</text>
<text x="268" y="39">10n</text>
<text x="272.7" y="39">100V</text>
<text x="285.8" y="37.7">TP5</text>
<text x="285.8" y="40.2">TestPoint</text>
<text x="318.8" y="37.7">TP6</text>
<text x="318.8" y="40.2">TestPoint</text>
<text x="102.1" y="45.3">GND</text>
<text x="266.7" y="45.3">GND</text>
<text x="15" y="49.9">Conn_01x02_Pin</text>
<text x="50" y="52.9">GND</text>
<text x="284.5" y="51">J4</text>
<text x="292.6" y="52.9">GND</text>
<text x="317.5" y="51">J8</text>
<text x="325.6" y="52.9">GND</text>
<text x="274.8" y="55.7">Out_HV_Si_1</text>
<text x="307.9" y="55.2">Out_HV_Si_2</text>
<text x="156.1" y="83.4">R3</text>
<text x="250.1" y="83.4">R2</text>
<text x="153.8" y="86">10</text>
<text x="157.4" y="86">Meg</text>
<text x="228.9" y="89.8">VCC</text>
<text x="237" y="89.8">HV_out</text>
<text x="248.3" y="86">10Meg</text>
<text x="271.8" y="86.2">F1</text>
<text x="292.1" y="86.2">F2</text>
<text x="309.9" y="86.2">F3</text>
<text x="328.9" y="86.2">F4</text>
<text x="168.9" y="93.6">R4</text>
<text x="182.9" y="93.6">R5</text>
<text x="195.6" y="92.3">C6</text>
<text x="195.6" y="94.8">100</text>
<text x="200.4" y="94.8">nF</text>
<text x="228.9" y="92.3">GRN</text>
<text x="228.9" y="94.8">CTRL</text>
<text x="106.9" y="96.1">VIN</text>
<text x="106.9" y="98.7">GND</text>
<text x="106.9" y="101.2">EN</text>
<text x="119.3" y="98.7">VOUT</text>
<text x="121.4" y="101.2">NC</text>
<text x="147.3" y="101.2">C5</text>
<text x="168.9" y="96.1">8.3</text>
<text x="173.1" y="96.1">Meg</text>
<text x="182.9" y="96.1">5</text>
<text x="185.3" y="96.1">Meg</text>
<text x="206.2" y="98.7">GND</text>
<text x="228.9" y="98.7">6</text>
<text x="261.6" y="98.7">C2</text>
<text x="261.6" y="101.2">10n</text>
<text x="266.4" y="101.2">100V</text>
<text x="278.1" y="101.2">TP7</text>
<text x="298.5" y="101.2">TP8</text>
<text x="316.2" y="101.2">TP9</text>
<text x="335.3" y="101.2">TP10</text>
<text x="81.8" y="103.7">GND</text>
<text x="147.3" y="103.7">0.47</text>
<text x="152.7" y="103.7">uF</text>
<text x="164.3" y="103.7">GND</text>
<text x="189.7" y="102.5">GND</text>
<text x="228.9" y="102.5">5</text>
<text x="278.1" y="103.7">TestPoint</text>
<text x="298.5" y="103.7">TestPoint</text>
<text x="316.2" y="103.7">TestPoint</text>
<text x="335.3" y="103.7">TestPoint</text>
<text x="141.5" y="111.4">GND</text>
<text x="182.9" y="108.8">R6</text>
<text x="182.9" y="111.4">5</text>
<text x="185.3" y="111.4">Meg</text>
<text x="195.6" y="108.8">C7</text>
<text x="195.6" y="111.4">100</text>
<text x="200.4" y="111.4">nF</text>
<text x="255.8" y="111.4">GND</text>
<text x="178.3" y="119">GND</text>
<text x="189.7" y="119">GND</text>
<text x="270.3" y="118.7">Out_HV_SiPM_1</text>
<text x="276.9" y="114.5">J5</text>
<text x="279.9" y="116.4">GND</text>
<text x="290.6" y="118.7">Out_HV_SiPM_2</text>
<text x="297.2" y="114.5">J9</text>
<text x="300.2" y="116.4">GND</text>
<text x="308.4" y="118.7">Out_HV_SiPM_3</text>
<text x="315" y="114.5">J10</text>
<text x="318" y="116.4">GND</text>
<text x="327.4" y="118.7">Out_HV_SiPM_4</text>
<text x="334" y="114.5">J11</text>
<text x="337.1" y="116.4">GND</text>
<text x="271.8" y="126.8">F5</text>
<text x="292.1" y="126.8">F6</text>
<text x="309.9" y="126.8">F7</text>
<text x="328.9" y="126.8">F8</text>
<text x="87" y="135.5">Rp7</text>
<text x="87.6" y="138">1K</text>
<text x="110.7" y="141.8">*OUT</text>
<text x="278.1" y="141.8">TP11</text>
<text x="298.5" y="141.8">TP12</text>
<text x="316.2" y="141.8">TP13</text>
<text x="335.3" y="141.8">TP14</text>
<text x="95.8" y="149.5">GND</text>
<text x="110.7" y="144.4">HYST</text>
<text x="110.7" y="146.9">VDD</text>
<text x="120.1" y="144.4">GND</text>
<text x="120.7" y="146.9">SET</text>
<text x="134.6" y="149.5">Rp1 GND</text>
<text x="278.1" y="144.4">TestPoint</text>
<text x="298.5" y="144.4">TestPoint</text>
<text x="316.2" y="144.4">TestPoint</text>
<text x="335.3" y="144.4">TestPoint</text>
<text x="134.6" y="152">56.2kOhm,</text>
<text x="145.8" y="152">0.1%,</text>
<text x="276.9" y="155.2">J12</text>
<text x="297.2" y="155.2">J13</text>
<text x="315" y="155.2">J14</text>
<text x="334" y="155.2">J15</text>
<text x="130" y="159.6">GND</text>
<text x="270.3" y="159.4">Out_HV_SiPM_5</text>
<text x="279.9" y="157.1">GND</text>
<text x="290.6" y="159.4">Out_HV_SiPM_6</text>
<text x="300.2" y="157.1">GND</text>
<text x="308.4" y="159.4">Out_HV_SiPM_7</text>
<text x="318" y="157.1">GND</text>
<text x="327.4" y="159.4">Out_HV_SiPM_8</text>
<text x="337.1" y="157.1">GND</text>
<text x="266.1" y="179.9">J6</text>
<text x="141.2" y="185">EPAD</text>
<text x="167.5" y="185">VOUT</text>
<text x="240" y="180.4">TP2</text>
<text x="240" y="183">V_out33_dig</text>
<text x="259.5" y="182.5">Conn_01x02_Pin</text>
<text x="264.1" y="183.9">1</text>
<text x="114" y="186.3">GND</text>
<text x="141.2" y="190.1">VIN</text>
<text x="141.2" y="187.6">VIN</text>
<text x="161.5" y="190.1">VOUTSENSE</text>
<text x="167.5" y="187.6">VOUT</text>
<text x="208.3" y="187.6">C4</text>
<text x="208.3" y="190.1">1u</text>
<text x="211.8" y="190.1">X7R</text>
<text x="216.7" y="190.1">or</text>
<text x="219.8" y="190.1">X5R</text>
<text x="141.2" y="195.2">EN</text>
<text x="141.2" y="192.6">NC</text>
<text x="168.4" y="192.6">GND</text>
<text x="202.4" y="200.3">GND</text>
<text x="240" y="219.8">TP3</text>
<text x="259.5" y="221.8">Conn_01x02_Pin</text>
<text x="266.1" y="219.3">J7</text>
<text x="114" y="225.7">GND</text>
<text x="141.2" y="226.9">VIN</text>
<text x="141.2" y="224.4">EPAD</text>
<text x="167.5" y="224.4">VOUT</text>
<text x="167.5" y="226.9">VOUT</text>
<text x="208.3" y="226.9">C8</text>
<text x="240" y="222.4">V_out33_ana</text>
<text x="264.1" y="223.3">1</text>
<text x="141.2" y="232">NC</text>
<text x="141.2" y="229.5">VIN</text>
<text x="161.5" y="229.5">VOUTSENSE</text>
<text x="168.4" y="232">GND</text>
<text x="208.3" y="229.5">1u</text>
<text x="211.8" y="229.5">X7R</text>
<text x="216.7" y="229.5">or</text>
<text x="219.8" y="229.5">X5R</text>
<text x="141.2" y="234.5">EN</text>
<text x="202.4" y="239.6">GND</text>
</g>
<g font-size="1.8" fill="#0000c2">
<text x="263.8" y="16.4">Hv_silicon_detector_output</text>
<text x="229.1" y="24.2">0.1XS5-P0.1</text>
<text x="276" y="79.1">HV_SiPM_output,</text>
<text x="292.7" y="79.1">the</text>
<text x="296.9" y="79.1">number</text>
<text x="305" y="79.1">of</text>
<text x="308.1" y="79.1">output</text>
<text x="315.3" y="79.1">is</text>
<text x="318.1" y="79.1">TBD,</text>
<text x="323.4" y="79.1">we</text>
<text x="327" y="79.1">put</text>
<text x="331.2" y="79.1">8</text>
<text x="333.6" y="79.1">as</text>
<text x="336.9" y="79.1">example</text>
</g>
<g font-size="1.8" fill="#a90000">
<text x="22.8" y="25.1">1</text>
<text x="22.8" y="27.7">2</text>
<text x="52.6" y="26.4">1</text>
<text x="70.4" y="26.4">3</text>
<text x="225.4" y="26.4">1</text>
<text x="225.4" y="29">2</text>
<text x="245.7" y="26.4">4</text>
<text x="62" y="33.7" transform="rotate(-90 62 33.7)">2</text>
<text x="225.4" y="31.5">3</text>
<text x="225.4" y="35.3">6</text>
<text x="225.4" y="39.1">5</text>
<text x="280.4" y="49.6" transform="rotate(-90 280.4 49.6)">1</text>
<text x="283" y="49.6" transform="rotate(-90 283 49.6)">2</text>
<text x="313.4" y="49.6" transform="rotate(-90 313.4 49.6)">1</text>
<text x="316" y="49.6" transform="rotate(-90 316 49.6)">2</text>
<text x="225.4" y="88.6">1</text>
<text x="245.7" y="88.6">4</text>
<text x="102.2" y="95">1</text>
<text x="225.4" y="91.2">2</text>
<text x="225.4" y="93.7">3</text>
<text x="102.2" y="97.5">2</text>
<text x="102.2" y="100.1">3</text>
<text x="127.6" y="100.1">4</text>
<text x="127.6" y="97.5">5</text>
<text x="225.4" y="101.3">5</text>
<text x="225.4" y="97.5">6</text>
<text x="272.8" y="113.1" transform="rotate(-90 272.8 113.1)">1</text>
<text x="275.3" y="113.1" transform="rotate(-90 275.3 113.1)">2</text>
<text x="293.1" y="113.1" transform="rotate(-90 293.1 113.1)">1</text>
<text x="295.7" y="113.1" transform="rotate(-90 295.7 113.1)">2</text>
<text x="310.9" y="113.1" transform="rotate(-90 310.9 113.1)">1</text>
<text x="313.4" y="113.1" transform="rotate(-90 313.4 113.1)">2</text>
<text x="329.9" y="113.1" transform="rotate(-90 329.9 113.1)">1</text>
<text x="332.5" y="113.1" transform="rotate(-90 332.5 113.1)">2</text>
<text x="106" y="140.7">3</text>
<text x="106" y="143.3">4</text>
<text x="127.6" y="143.3">2</text>
<text x="106" y="145.8">5</text>
<text x="127.6" y="145.8">1</text>
<text x="272.8" y="153.7" transform="rotate(-90 272.8 153.7)">1</text>
<text x="275.3" y="153.7" transform="rotate(-90 275.3 153.7)">2</text>
<text x="293.1" y="153.7" transform="rotate(-90 293.1 153.7)">1</text>
<text x="295.7" y="153.7" transform="rotate(-90 295.7 153.7)">2</text>
<text x="310.9" y="153.7" transform="rotate(-90 310.9 153.7)">1</text>
<text x="313.4" y="153.7" transform="rotate(-90 313.4 153.7)">2</text>
<text x="329.9" y="153.7" transform="rotate(-90 329.9 153.7)">1</text>
<text x="332.5" y="153.7" transform="rotate(-90 332.5 153.7)">2</text>
<text x="134.7" y="183.9">EPAD</text>
<text x="175.8" y="183.9">1</text>
<text x="136.5" y="191.5">6</text>
<text x="136.5" y="189">7</text>
<text x="136.5" y="186.4">8</text>
<text x="175.8" y="186.4">2</text>
<text x="175.8" y="189">3</text>
<text x="175.8" y="191.5">4</text>
<text x="264.1" y="186.4">2</text>
<text x="136.5" y="194.1">5</text>
<text x="134.7" y="223.3">EPAD</text>
<text x="136.5" y="225.8">8</text>
<text x="175.8" y="223.3">1</text>
<text x="175.8" y="225.8">2</text>
<text x="264.1" y="225.8">2</text>
<text x="136.5" y="233.4">5</text>
<text x="136.5" y="230.9">6</text>
<text x="136.5" y="228.3">7</text>
<text x="175.8" y="228.3">3</text>
<text x="175.8" y="230.9">4</text>
</g>
<g font-size="1.8" fill="#840084">
<text x="13" y="52.9">V_IN +28</text>
<text x="23.3" y="52.9">unregolated</text>
<text x="258.5" y="176.9">+3.3</text>
<text x="264.3" y="176.9">Digital</text>
<text x="271.6" y="176.9">output</text>
<text x="258.4" y="216.3">+3.3</text>
<text x="264.2" y="216.3">Analog</text>
<text x="271.7" y="216.3">output</text>
</g>
</svg>
